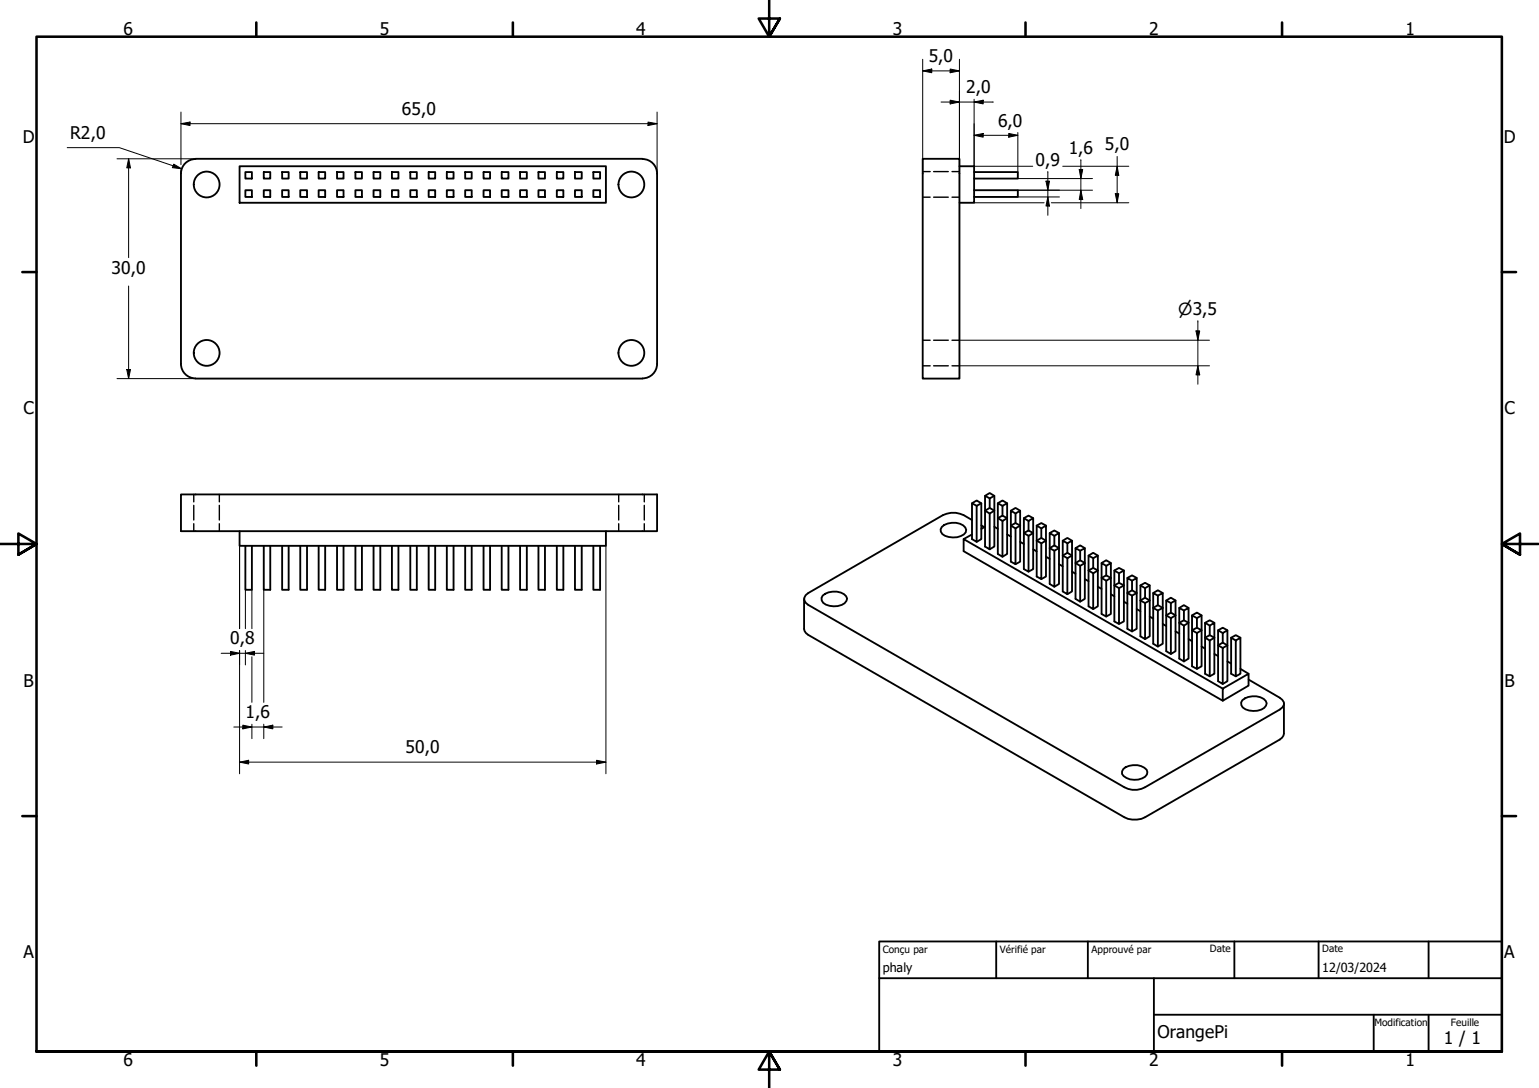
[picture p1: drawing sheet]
<svg xmlns="http://www.w3.org/2000/svg" width="420mm" height="297mm" viewBox="0 0 420 297" stroke-linecap="round" stroke-linejoin="round" font-family="sans-serif">
<!-- layer: Visible (ISO) -->
<g fill="none" stroke="#000" stroke-width=".51">
<path d="M53.4 43.4a4 4 0 0 0-4 4v52M53.4 43.4h122M65.4 45.4h100v10h-100zM67 51.9h1.8v1.9h-1.8zM67 47h1.8v1.8h-1.8zM72 51.9h1.8v1.9h-1.8zM72 47h1.8v1.8h-1.8zM77 51.9h1.8v1.9h-1.8zM77 47h1.8v1.8h-1.8zM82 51.9h1.8v1.9h-1.8zM82 47h1.8v1.8h-1.8zM87 51.9h1.8v1.9h-1.8z"/>
<path d="M87 47h1.8v1.8h-1.8zM92 51.9h1.8v1.9h-1.8zM92 47h1.8v1.8h-1.8zM97 51.9h1.8v1.9h-1.8zM97 47h1.8v1.8h-1.8zM102 47h1.8v1.8h-1.8zM102 51.9h1.8v1.9h-1.8zM107 47h1.8v1.8h-1.8zM107 51.9h1.8v1.9h-1.8zM112 47h1.8v1.8h-1.8zM112 51.9h1.8v1.9h-1.8zM117 47h1.8v1.8h-1.8z"/>
<path d="M117 51.9h1.8v1.9h-1.8zM122 47h1.8v1.8h-1.8zM122 51.9h1.8v1.9h-1.8zM127 47h1.8v1.8h-1.8zM127 51.9h1.8v1.9h-1.8zM132 47h1.8v1.8h-1.8zM132 51.9h1.8v1.9h-1.8zM137 47h1.8v1.8h-1.8zM137 51.9h1.8v1.9h-1.8zM142 47h1.8v1.8h-1.8zM142 51.9h1.8v1.9h-1.8zM147 51.9h1.8v1.9h-1.8z"/>
<path d="M147 47h1.8v1.8h-1.8zM152 51.9h1.8v1.9h-1.8zM152 47h1.8v1.8h-1.8zM157 47h1.8v1.8h-1.8zM157 51.9h1.8v1.9h-1.8zM162 47h1.8v1.8h-1.8zM162 51.9h1.8v1.9h-1.8zM175.4 43.4a4 4 0 0 1 4 4v52M251.9 43.4h10v60h-10zM261.9 45.4h4v10h-4M265.9 51.9h12v1.9h-12M265.9 47h12v1.8h-12"/>
<path d="M49.4 99.3a4.1 4.1 0 0 0 4 4.1l122-.1a4 4 0 0 0 4-4M49.4 135h130v10h-130zM265.4 137.4l1.2 .7M267.9 137.4l-1.3 .7v9.8l-1.2-.7v-9.8l1.2-.8 1.3 .8v9.8l-1.3 .7M268.9 135.4l1.3 .7M271.5 135.4l-1.3 .7v2.6M272.4 137.4l1.3-.8 1.3 .8M273.7 138.1l-1.3-.7v4.1l1.3 .7M276 139.4l1.2-.7 1.3 .7M65.4 145v4h100v-4M67 149v12h1.8v-12M72 149v12h1.8v-12"/>
<path d="M77 149v12h1.8v-12M82 149v12h1.8v-12M87 149v12h1.8v-12M92 149v12h1.8v-12M97 149v12h1.8v-12M102 149v12h1.8v-12M107 149v12h1.8v-12M112 149v12h1.8v-12M117 149v12h1.8v-12M122 149v12h1.8v-12M127 149v12h1.8v-12M132 149v12h1.8v-12"/>
<path d="M137 149v12h1.8v-12M142 149v12h1.8v-12M147 149v12h1.8v-12M152 149v12h1.8v-12M157 149v12h1.8v-12M162 149v12h1.8v-12M257.1 143.9a4.8 4.8 0 0 1 6.4 .1l.3 .6a2.44 2.44 0 0 1-2.5 2.1 5.3 5.3 0 0 1-4.1-.9l-.3-.7-.1-.6zM265.4 142a7.2 7.2 0 0 0-8-1.4l-36.7 21.3a1.73 1.73 0 0 0-1.2 1.6 1.73 1.73 0 0 0 1.2 1.6l86.3 49.8a5.8 5.8 0 0 0 5.6 0l36.8-21.2a1.7 1.7 0 0 0 1.2-1.6 1.7 1.7 0 0 0-1.2-1.6l-8.5-5M265.4 145.9l-2.3 1.3M267.9 143.4l.8 .5M268.9 143.8l-1 .6M270.2 140.2l-1.3-.8v-4l1.3-.8 1.3 .8v4l-1.3 .8v9.8l-1.3-.8v-9.8l1.3-.7 1.3 .7v9.8l-1.3 .8"/>
<path d="M271.5 143.8l.9 .6M273.7 140.8v-2.7l1.3-.7v4.1l-1.3 .7v9.8l-1.3-.8v-9.7l1.3-.7 1.3 .7v9.7l-1.3 .8M275 145.9l1 .6M277.2 142.8v-2.6l1.3-.8v4.1l-1.3 .8v9.7l-1.2-.7v-9.8l1.2-.7 1.3 .7v9.8l-1.3 .7M277.2 140.2l-1.2-.8v4.1l1.2 .8M278.5 147.9l1 .6M279.5 141.5l1.3-.7 1.3 .7M280.8 144.8v-2.6l1.3-.7v4l-1.3 .8v9.8l-1.3-.7v-9.9l1.3-.7 1.3 .7v9.9l-1.3 .7M280.8 142.2l-1.3-.7v4l1.3 .8M282.1 150l.9 .5M283 143.5l1.3-.7 1.3 .7M284.3 146.9v-2.6l1.3-.8v4.1l-1.3 .7v9.8l-1.3-.7v-9.8l1.3-.7 1.3 .7v9.8l-1.3 .7"/>
<path d="M284.3 144.3l-1.3-.8v4.1l1.3 .7M285.6 152l1 .6M286.6 145.5l1.2-.7 1.3 .7M287.8 148.9v-2.6l1.3-.8v4.2l-1.3 .7v9.8l-1.2-.8v-9.7l1.2-.8 1.3 .8v9.7l-1.3 .8M287.8 146.3l-1.2-.8v4.2l1.2 .7M289.1 154l1 .6M290.1 147.6l1.3-.7 1.3 .7M291.4 150.9v-2.6l1.3-.7v4.1l-1.3 .7v9.8l-1.3-.7v-9.8l1.3-.8 1.3 .8v9.8l-1.3 .7M291.4 148.3l-1.3-.7v4.1l1.3 .7M292.7 156.1l.9 .5M293.6 149.7l1.3-.8 1.3 .8M294.9 153v-2.6l1.3-.7v4l-1.3 .8v9.8l-1.3-.8v-9.8l1.3-.7 1.3 .7v9.8l-1.3 .8"/>
<path d="M294.9 150.4l-1.3-.7v4l1.3 .8M296.2 158.1l1 .6M297.2 151.7l1.2-.8 1.3 .8M298.4 155.1v-2.7l1.3-.7v4.1l-1.3 .7v9.8l-1.2-.8v-9.7l1.2-.7 1.3 .7v9.7l-1.3 .8M298.4 152.4l-1.2-.7v4.1l1.2 .7M300.7 153.7l1.3-.7 1.3 .7M302 157.1v-2.6l1.3-.8v4.1l-1.3 .7v9.8l-1.3-.7v-9.8l1.3-.7 1.3 .7v9.8l-1.3 .7M302 154.5l-1.3-.8v4.1l1.3 .7M304.2 155.8l1.3-.7 1.3 .7M305.5 159.1v-2.6l1.3-.7v4l-1.3 .8v9.8l-1.3-.7v-9.9l1.3-.7 1.3 .7v9.9l-1.3 .7M305.5 156.5l-1.3-.7v4l1.3 .8M307.8 157.8l1.3-.7 1.2 .7"/>
<path d="M309.1 158.5l-1.3-.7v4.1l1.3 .7M311.3 159.8l1.3-.7 1.3 .7M219.5 163.5v8.2l.5 1.1 .7 .5 86.3 49.8a6.3 6.3 0 0 0 5.6 0l37.4-21.7 .5-1.1v-8.2M224.6 162.6a4.9 4.9 0 0 1 6.4 .2 1.66 1.66 0 0 1-1.2 2.3 5.4 5.4 0 0 1-5.1-.5l-.4-.7v-.7zM299.7 160.2l1 .6M303.3 162.2l.9 .6M306.8 164.3l1 .5M309.1 161.1v-2.6l1.2-.7v4.1l-1.2 .7v9.8l-1.3-.7v-9.8l1.3-.8 1.2 .8v9.8l-1.2 .7M310.3 166.3l1 .6M312.6 163.2v-2.6l1.3-.8v4.1l-1.3 .7v9.9l-1.3-.8v-9.8l1.3-.7 1.3 .7v9.8l-1.3 .8M312.6 160.6l-1.3-.8v4.1l1.3 .7M313.9 168.3l.9 .6"/>
<path d="M314.8 161.9l1.3-.8 1.3 .8M316.1 165.2v-2.6l1.3-.7v4.1l-1.3 .7v9.8l-1.3-.7v-9.8l1.3-.8 1.3 .8v9.8l-1.3 .7M316.1 162.6l-1.3-.7v4.1l1.3 .7M317.4 170.4l1 .5M318.4 163.9l1.3-.7 1.2 .7M319.7 167.2v-2.6l1.2-.7v4.1l-1.2 .8v9.7l-1.3-.7v-9.8l1.3-.8 1.2 .8v9.8l-1.2 .7M319.7 164.6l-1.3-.7v4.1l1.3 .8M320.9 172.4l1 .6M321.9 166l1.3-.8 1.3 .8M323.2 169.3v-2.6l1.3-.7v4l-1.3 .8v9.8l-1.3-.8v-9.8l1.3-.7 1.3 .7v9.8l-1.3 .8M323.2 166.7l-1.3-.7v4l1.3 .8M324.5 174.5l.9 .6"/>
<path d="M325.4 168l1.4-.8 1.2 .8M326.8 171.4v-2.6l1.2-.8v4.1l-1.2 .7v9.8l-1.4-.7v-9.8l1.4-.7 1.2 .7v9.8l-1.2 .7M326.8 168.8l-1.4-.8v4.1l1.4 .7M328 176.5l1 .6M329 170l1.3-.7 1.2 .7M330.3 173.4v-2.6l1.2-.8v4.1l-1.2 .8v9.7l-1.3-.7v-9.8l1.3-.7 1.2 .7v9.8l-1.2 .7M330.3 170.8l-1.3-.8v4.1l1.3 .8M331.5 178.5l1 .6M332.5 172.1l1.3-.7 1.3 .7M333.8 175.4v-2.6l1.3-.7v4.1l-1.3 .7v9.8l-1.3-.7v-9.8l1.3-.8 1.3 .8v9.8l-1.3 .7M333.8 172.8l-1.3-.7v4.1l1.3 .7M336.1 174.1l1.3-.7 1.2 .7"/>
<path d="M337.4 174.9l1.2-.8v9.8l-1.2 .7zM337.4 174.9l-1.3-.8v9.8l1.3 .7M333.8 188l7.1-4.1v3.3l-7.1 4.1zM333.8 188l-70.7-40.8v3.3l70.7 40.8M335.1 180.6l1 .6M338.6 182.6l2.3 1.3M339.2 191.2a4.9 4.9 0 0 1 6.4 .2 1.66 1.66 0 0 1-1.2 2.3 5.4 5.4 0 0 1-5.1-.5l-.4-.7-.1-.7zM306.6 210a4.9 4.9 0 0 1 6.5 .2 1.65 1.65 0 0 1-1.3 2.3 4.5 4.5 0 0 1-5.5-1.2v-.7z"/>
<circle cx="56.4" cy="50.4" r="3.5"/>
<circle cx="172.4" cy="50.4" r="3.5"/>
<circle cx="56.4" cy="96.3" r="3.5"/>
<circle cx="172.4" cy="96.3" r="3.5"/>
</g>
<g fill="none" stroke="#000" stroke-width=".38">
<path d="M251.9 46.8h2M251.9 53.8h2M254.9 46.8h4M254.9 53.8h4M259.9 46.8h2M259.9 53.8h2M251.9 92.9h2M251.9 99.9h2M254.9 92.9h4M254.9 99.9h4M259.9 92.9h2M259.9 99.9h2"/>
<path d="M52.9 135v2M52.9 138v4M59.9 135v2M59.9 138v4M168.9 135v2M168.9 138v4M175.9 135v2M175.9 138v4M52.9 143v2M59.9 143v2M168.9 143v2M175.9 143v2"/>
</g>
<!-- layer: Cadre (ISO) -->
<g fill="none" stroke="#000" stroke-width=".7">
<path d="M70 6.1v3.9M140 6.1v3.9M210 0v10l-2.9-4.9h5.8l-2.9 4.9 2.9-4.9M280 6.1v3.9M350 6.1v3.9M6.1 74.3h3.9M410 74.3h3.9M0 148.5h10l-5-2.8v5.7l5-2.9-5 2.9M420 148.5h-10l5-2.8v5.7l-5-2.9 5 2.9M6.1 222.8h3.9M410 222.8h3.9M10 287.1v-277.1h400v277.1h-400h400"/>
<path d="M70 287.1v3.8M140 287.1v3.8M212.9 292l-2.9-4.9 2.9 4.9h-5.8l2.9-4.9v9.9M280 287.1v3.8M350 287.1v3.8"/>
</g>
<!-- layer: Titre (ISO) -->
<path d="M240 257h170v30.1h-170zM272 257v10.1M297 257v10.1M337 257v10.1M360 257v10.1M390 257v10.1M240 267.1h170M315 277h95M315 267.1v20M375 277v10.1M390 277v10.1" fill="none" stroke="#000" stroke-width=".51"/>
<!-- layer: Cote (ISO) -->
<g fill="none" stroke="#000" stroke-width=".27">
<path d="M251.9 19.4l2.5-.6v1.1zM251.9 19.4h10M251.9 16.2v31.2M259.4 18.8l2.5 .6-2.5 .5zM261.9 16.2v31.2M49.4 33.8l2.5-.5v1zM49.4 33.8h130M49.4 30.6v14.3M176.9 33.3l2.5 .5-2.5 .5zM179.4 30.6v16.8M256.9 27.9h14.3M259.4 27.4l2.5 .5-2.5 .5z"/>
<path d="M265.9 27.9l2.5-.5v1zM265.9 36.9l2.5-.5v1.1zM265.9 27.1v18.3h16M265.9 36.9h12M275.4 36.4l2.5 .5-2.5 .6zM277.9 36.2v10.8M18.4 40.3h14.2l17 5.8M31.9 43.4h21.5M35.1 43.4l.5 2.4h-1zM35.1 43.4v26.9M47.4 44.8l2.2 1.3-2.5-.3zM49.4 46.4v1"/>
<path d="M265.9 55.4h19.2M277.9 48.8h20.4M277.9 51.9h20.4M277.9 53.8h11.3M285.6 49.5h.9l-.4 2.4zM286.1 53.8l.4 2.4h-.9zM286.1 46.8v12M287 55.4h21.2M290.1 45.4h18.1M294.6 46.3h1l-.5 2.5zM295.1 51.9l.5 2.6h-1zM295.1 43.6v13.3"/>
<path d="M304.5 52.9h.9l-.4 2.5zM305 45.4l.4 2.5h-.9zM305 42.7v12.7M35.1 78.1v25.3M261.9 92.9h68.3M261.9 99.9h68.3M326.5 90.3h1l-.5 2.6zM327 99.9l.5 2.4h-1zM327 87.6v17.3M31.9 103.4h21.5M34.6 100.9h1l-.5 2.5zM65.4 149v22.6"/>
<path d="M165.4 149v62.3M60.4 178.4h11.6M62.9 177.8l2.5 .6-2.5 .5zM65.4 177.6v33.7M67 178.4l2.5-.6v1.1zM67 161v10.6M67 177.6v3.9M68.8 161v10.6M68.8 179.3v12.5M72 161v30.8M63.8 198.5h13.2M66.3 198l2.5 .5-2.5 .5z"/>
<path d="M68.8 197.7v4M72 198.5l2.5-.5v1zM72 197.7v4M65.4 208.1l2.5-.5v1zM65.4 208.1h100M162.9 207.6l2.5 .5-2.5 .5z"/>
</g>
<g fill="#000">
<path d="M251.9 19.4l2.5-.6v1.1zM259.4 18.8l2.5 .6-2.5 .5zM49.4 33.8l2.5-.5v1zM176.9 33.3l2.5 .5-2.5 .5zM259.4 27.4l2.5 .5-2.5 .5zM265.9 27.9l2.5-.5v1zM265.9 36.9l2.5-.5v1.1zM275.4 36.4l2.5 .5-2.5 .6zM35.1 43.4l.5 2.4h-1zM47.4 44.8l2.2 1.3-2.5-.3zM285.6 49.5h.9l-.4 2.4zM286.1 53.8l.4 2.4h-.9z"/>
<path d="M294.6 46.3h1l-.5 2.5zM295.1 51.9l.5 2.6h-1zM304.5 52.9h.9l-.4 2.5zM305 45.4l.4 2.5h-.9zM326.5 90.3h1l-.5 2.6zM34.6 100.9h1l-.5 2.5zM327 99.9l.5 2.4h-1zM62.9 177.8l2.5 .6-2.5 .5zM67 178.4l2.5-.6v1.1zM66.3 198l2.5 .5-2.5 .5zM72 198.5l2.5-.5v1zM65.4 208.1l2.5-.5v1z"/>
<path d="M162.9 207.6l2.5 .5-2.5 .5z"/>
</g>
<g font-size="4.8">
<text x="33.7" y="9.6">6</text>
<text x="103.7" y="9.6">5</text>
<text x="173.7" y="9.6">4</text>
<text x="243.7" y="9.6">3</text>
<text x="313.7" y="9.6">2</text>
<text x="383.7" y="9.6">1</text>
<text x="253.6" y="16.9">5,0</text>
<text x="263.8" y="25.4">2,0</text>
<text x="109.7" y="31.4">65,0</text>
<text x="272.5" y="34.6">6,0</text>
<text x="6.2" y="38.9">D</text>
<text x="19.1" y="37.9">R2,0</text>
<text x="301.6" y="41.1">5,0</text>
<text x="410.5" y="38.9">D</text>
<text x="282.7" y="45.2">0,9</text>
<text x="291.8" y="42">1,6</text>
<text x="30.4" y="74.7">30,0</text>
<text x="6.4" y="113.1">C</text>
<text x="410.7" y="113.1">C</text>
<text x="62.9" y="175.9">0,8</text>
<text x="6.4" y="187.4">B</text>
<text x="410.7" y="187.4">B</text>
<text x="67.1" y="196.1">1,6</text>
<text x="110.7" y="205.7">50,0</text>
<text x="6.4" y="261.7">A</text>
<text x="410.7" y="261.7">A</text>
<text x="316" y="283.3">OrangePi</text>
<text x="394.2" y="285">1 / 1</text>
<text x="33.7" y="290.9">6</text>
<text x="103.7" y="290.9">5</text>
<text x="173.7" y="290.9">4</text>
<text x="243.7" y="290.9">3</text>
<text x="313.7" y="290.9">2</text>
<text x="383.7" y="290.9">1</text>
</g>
<text font-size="4.6" x="321.7" y="85.9">⌀3,5</text>
<g font-size="3.4">
<text x="241" y="265.4">phaly</text>
<text x="361" y="265.5">12/03/2024</text>
</g>
<g font-size="2.7">
<text x="241" y="260.1">Conçu par</text>
<text x="273" y="260.3">Vérifié par</text>
<text x="298" y="260.3">Approuvé par</text>
<text x="330.3" y="260">Date</text>
<text x="361" y="260">Date</text>
<text x="375.2" y="280.1">Modification</text>
<text x="396.1" y="280.1">Feuille</text>
</g>
</svg>
